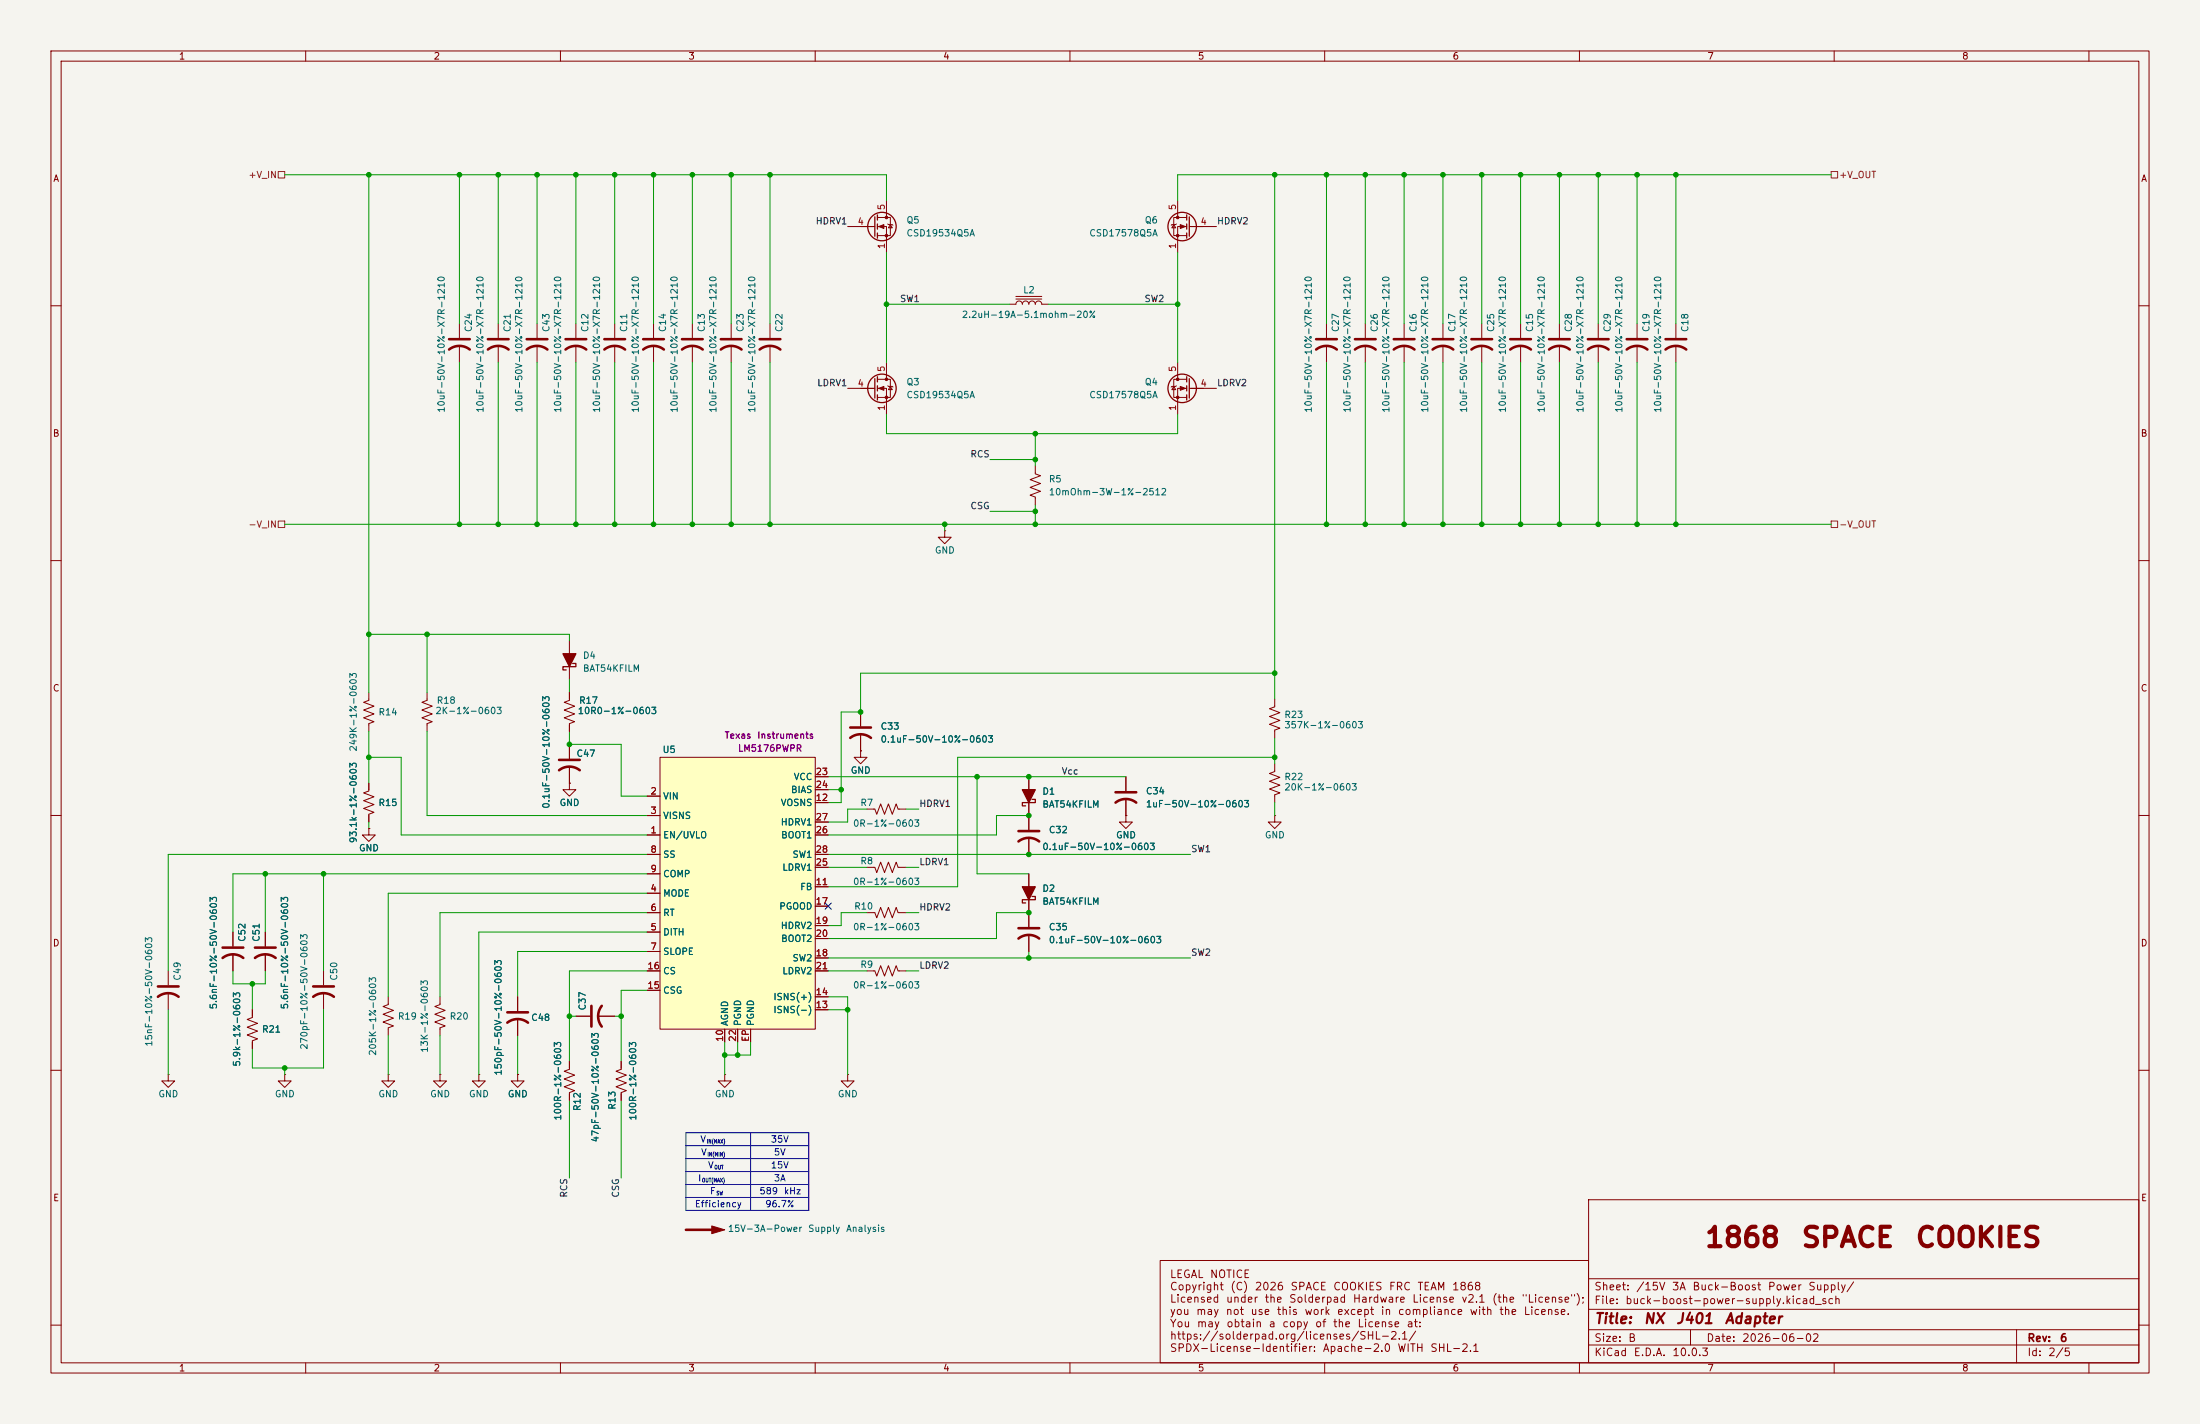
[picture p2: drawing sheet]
<svg xmlns="http://www.w3.org/2000/svg" width="432mm" height="279mm" viewBox="0 0 432 279" stroke-linecap="round" stroke-linejoin="round" font-family="sans-serif">
<path d="M0 0h431.8v279.4h-431.8z" fill="#f5f4ef" stroke="#f5f4ef" stroke-width=".2"/>
<g fill="none" stroke="#840000" stroke-width=".2">
<path d="M10 10h411.8v259.4h-411.8zM12 12h407.8v255.4h-407.8zM60 10v2M110 10v2M160 10v2M210 10v2M260 10v2M310 10v2M360 10v2M410 10v2M10 60h2M113 63.5v2.8"/>
<path d="M113 67.8v3.3M120.6 63.5v2.8M120.6 67.8v3.3M128.3 63.5v2.8M128.3 67.8v3.3M135.9 63.5v2.8M135.9 67.8v3.3M306.1 63.5v2.8M306.1 67.8v3.3M313.7 63.5v2.8M313.7 67.8v3.3M321.3 63.5v2.8"/>
<path d="M321.3 67.8v3.3M328.9 63.5v2.8M328.9 67.8v3.3M419.8 60h2M10 110h2M419.8 110h2M111.8 135.9v1.5l-1.1 .4 2.1 .8-2.1 .7 2.1 .8-2.1 .7 2.1 .8-1 .4v1.5M168.9 139.7v2.8M10 160h2M72.4 153.7v1.5l-1 .4 2 .7-2 .8 2 .8-2 .7 2 .8-1 .4v1.5M168.9 147.3v1.3h1.3l-1.3 1.3-1.3-1.3h1.3M168.9 147.3h.1"/>
<path d="M168.9 144v3.3M170.2 158.8h1.5l.4 1 .7-2.1 .8 2.1 .8-2.1 .7 2.1 .8-2.1 .4 1.1h1.5M201.9 152.4v2.5M201.9 157.5v5.3M221 152.4v2.8M221 156.7v3.3M419.8 160h2M72.4 162.6v1.2h1.3l-1.3 1.3-1.3-1.3h1.3M72.4 162.6h.1M170.2 170.2h1.5l.4 1 .7-2 .8 2 .8-2 .7 2 .8-2 .4 1h1.5M170.2 179.1h1.5l.4 1 .7-2 .8 2 .8-2 .7 2 .8-2 .4 1h1.5M201.9 164.3v3.3"/>
<path d="M201.9 171.5v2.5M201.9 176.5v5.4M221 160v1.3h1.2l-1.2 1.3-1.3-1.3h1.3M221 160h.1M250.2 160v1.3h1.3l-1.3 1.3-1.3-1.3h1.3M250.2 160h.1M33 190.5v2.8M33 194.8v3.3M45.7 182.9v2.8M45.7 187.2v3.3M49.5 198.1v1.5l-1 .4 2 .8-2 .7 2 .8-2 .8 2 .7-1 .4v1.5M52.1 182.9v2.8"/>
<path d="M52.1 187.2v3.3M101.6 195.6v2.8M101.6 199.9v3.3M170.2 190.5h1.5l.4 1 .7-2 .8 2 .8-2 .7 2 .8-2 .4 1h1.5M201.9 183.4v3.3M10 210h2M33 210.8v1.3h1.3l-1.3 1.3-1.3-1.3h1.3M33 210.8h.1M55.9 210.8v1.3h1.2l-1.2 1.3-1.3-1.3h1.3M55.9 210.8h.1M121.9 208.3v1.5l-1 .4 2 .7-2 .8 2 .8-2 .7 2 .8-1 .4v1.5M142.2 210.8v1.3h1.3l-1.3 1.3-1.2-1.3h1.2"/>
<path d="M142.2 210.8h.1M166.4 210.8v1.3h1.2l-1.2 1.3-1.3-1.3h1.3M166.4 210.8h.1M419.8 210h2M311.8 235.4h108v32h-108zM10 260h2M227.7 247.3h84.1v20.1h-84.1zM311.8 256.9h108M311.8 250.9h108M419.8 260h2M60 267.4v2M110 267.4v2"/>
<path d="M160 267.4v2M210 267.4v2M260 267.4v2M310 267.4v2M311.8 263.9h108M311.8 260.9h108M331.8 260.9v3M360 267.4v2M395.8 260.9v6.5M410 267.4v2"/>
</g>
<path d="M202.6 156.8h.6v.7h-2.5v.6h.6M202.6 175.9h.6v.6h-2.5v.7h.6" fill="none" stroke="#840000" stroke-width=".25"/>
<g fill="#840000" stroke="#840000" stroke-width=".25">
<path d="M200.7 174h2.5l-1.3 2.5z"/>
<path d="M200.7 154.9h2.5l-1.3 2.6z"/>
</g>
<g fill="none" stroke="#840000" stroke-width=".51">
<path d="M111 68.6a3.3 3.3 0 0 1 4.1 0M111 66.5h4.1M118.6 68.6a3.3 3.3 0 0 1 4.1 0M118.6 66.5h4.1M126.2 68.6a3.3 3.3 0 0 1 4.1 0M126.2 66.5h4.1M133.9 68.6a3.3 3.3 0 0 1 4 0M133.9 66.5h4M304 68.6a3.3 3.3 0 0 1 4.1 0M304 66.5h4.1M311.7 68.6a3.3 3.3 0 0 1 4 0M311.7 66.5h4"/>
<path d="M319.3 68.6a3.3 3.3 0 0 1 4 0M319.3 66.5h4M326.9 68.6a3.3 3.3 0 0 1 4.1 0M326.9 66.5h4.1M166.9 144.8a3.3 3.3 0 0 1 4 0M166.9 142.7h4M218.9 157.5a3.3 3.3 0 0 1 4.1 0M218.9 155.4h4.1M199.9 165.1a3.3 3.3 0 0 1 4.1 0M199.9 163.1h4.1M31 195.6a3.3 3.3 0 0 1 4.1 0M31 193.5h4.1"/>
<path d="M43.7 188a3.3 3.3 0 0 1 4.1 0M43.7 185.9h4.1M50 188a3.3 3.3 0 0 1 4.1 0M50 185.9h4.1M99.6 198.6h4M199.9 184.2a3.3 3.3 0 0 1 4.1 0M199.9 182.1h4.1M99.6 200.7a3.3 3.3 0 0 1 4 0M134.6 241.3h6.4"/>
</g>
<path d="M139.7 240.5l2.5 .8-2.5 .8z" fill="#840000" stroke="#840000" stroke-width=".2"/>
<path d="M129.5 148.6h30.5v53.3h-30.5z" fill="#ffffc2"/>
<g fill="none" stroke="#840000" stroke-width=".2">
<path d="M174 39.4v3.3M231.1 39.4v3.3M166.4 44.5h5.3M172.2 42.7h2.6v3.5h-2.6M172.2 44.5h1.8v5M174.2 43.9l1.1 .3M174.8 44.1l.3 .6h-.7zM198.1 59.7l1.3-.1a.63 .63 0 0 1 .6-.5 .63 .63 0 0 1 .7 .6v-.1a.63 .63 0 0 1 .6-.5 .63 .63 0 0 1 .6 .6v-.1a.63 .63 0 0 1 .7-.5 .63 .63 0 0 1 .6 .6v-.1a.63 .63 0 0 1 .7-.5 .63 .63 0 0 1 .6 .6h1.2M199.4 58.7h5.1M199.4 58.2h5.1M230.4 44.1l.4 .6h-.8zM230.9 43.9l-1 .3"/>
<path d="M232.9 42.7h-2.5v3.5h2.5M232.9 44.5h-1.8v5M233.4 44.5h5.4M90.2 63.5v2.8M90.2 67.8v3.3M97.8 63.5v2.8M97.8 67.8v3.3M105.4 63.5v2.8M105.4 67.8v3.3M143.5 63.5v2.8M143.5 67.8v3.3M151.1 63.5v2.8"/>
<path d="M151.1 67.8v3.3M166.4 76.2h5.3M172.2 74.4h2.6v3.6h-2.6M172.2 76.2h1.8v5.1M174 71.1v3.3M174.2 75.7l1.1 .2M174.8 75.8l.3 .7h-.7zM230.4 75.8l.4 .7h-.8zM230.9 75.7l-1 .2M231.1 71.1v3.3M232.9 74.4h-2.5v3.6h2.5M232.9 76.2h-1.8v5.1"/>
<path d="M233.4 76.2h5.4M260.3 63.5v2.8M260.3 67.8v3.3M268 63.5v2.8M268 67.8v3.3M275.6 63.5v2.8M275.6 67.8v3.3M283.2 63.5v2.8M283.2 67.8v3.3M290.8 63.5v2.8M290.8 67.8v3.3M298.4 63.5v2.8"/>
<path d="M298.4 67.8v3.3M203.2 91.4v1.6l1 .3-2 .8 2 .8-2 .7 2 .8-2 .8 1 .3v1.6M185.4 104.1v1.3h1.3l-1.3 1.3-1.3-1.3h1.3M185.4 104.1h.1M72.4 135.9v1.5l-1 .4 2 .8-2 .7 2 .8-2 .7 2 .8-1 .4v1.5M83.8 135.9v1.5l-1 .4 2 .8-2 .7 2 .8-2 .7 2 .8-1 .4v1.5M111.8 125.7v2.6M111.8 130.8v2.6M111.8 135.9v1.3M168.9 139.7v2.8M250.2 137.2v1.5l-1 .4 2 .7-2 .8 2 .8-2 .7 2 .8-1 .4v1.5M72.4 153.7v1.2"/>
<path d="M111.8 153.7v1.2h1.2l-1.2 1.3-1.3-1.3h1.3M111.8 153.7h.1M111.8 142.2v1.3M111.8 146.1v2.7M111.8 150.4v3.3M127 156.2h2.5M129.5 148.6h30.5v53.3h-30.5zM160 157.5h2.6M160 152.4h2.6M160 154.9h2.6M168.9 147.3h.1M168.9 144v3.3"/>
<path d="M201.9 152.4v2.5M201.9 157.5v5.3M221 152.4v2.8M221 156.7v3.3M250.2 149.9v1.5l-1 .4 2 .7-2 .8 2 .8-2 .7 2 .8-1 .4v1.5M72.4 162.6h.1M72.4 160v1.3M127 163.8h2.5M127 160h2.5M127 175.3h2.5M127 179.1h2.5M127 167.6h2.5"/>
<path d="M127 171.5h2.5M160 163.8h2.6M160 167.6h2.6M160 174h2.6M160 177.8h2.6M160 170.2h2.6M160 161.3h2.6M201.9 164.3v3.3M201.9 171.5v2.5M201.9 176.5v5.4M221 160h.1M45.7 182.9v2.8"/>
<path d="M45.7 187.2v3.3M49.5 198.1v1.3M52.1 182.9v2.8M52.1 187.2v3.3M63.5 190.5v2.8M63.5 194.8v3.3M76.2 195.6v1.5l-1 .4 2 .7-2 .8 2 .8-2 .7 2 .8-1 .4v1.5M86.4 195.6v1.5l-1.1 .4 2.1 .7-2.1 .8 2.1 .8-2.1 .7 2.1 .8-1 .4v1.5M101.6 195.6v2.8M101.6 199.9v3.3M113 199.4h2.8M117.3 199.4h3.3"/>
<path d="M127 182.9h2.5M127 186.7h2.5M127 194.3h2.5M127 190.5h2.5M160 198.1h2.6M160 195.6h2.6M160 190.5h2.6M160 188h2.6M160 181.6h2.6M160 184.2h2.6M201.9 183.4v3.3M49.5 204.5v1.2"/>
<path d="M76.2 210.8v1.3h1.3l-1.3 1.3-1.3-1.3h1.3M76.2 210.8h.1M86.4 210.8v1.3h1.2l-1.2 1.3-1.3-1.3h1.3M86.4 210.8h.1M94 210.8v1.3h1.2l-1.2 1.3-1.3-1.3h1.3M94 210.8h.1M101.6 210.8v1.3h1.3l-1.3 1.3-1.3-1.3h1.3M101.6 210.8h.1M111.8 208.3v1.5l-1.1 .4 2.1 .7-2.1 .8 2.1 .8-2.1 .7 2.1 .8-1 .4v1.5M121.9 208.3v1.3M121.9 214.6v1.3M142.2 201.9v2.6"/>
<path d="M144.8 201.9v2.6M147.3 201.9v2.6"/>
</g>
<g fill="none" stroke="#840000" stroke-width=".51">
<path d="M88.1 68.6a3.3 3.3 0 0 1 4.1 0M88.1 66.5h4.1M95.8 68.6a3.3 3.3 0 0 1 4 0M95.8 66.5h4M103.4 68.6a3.3 3.3 0 0 1 4 0M103.4 66.5h4M141.5 68.6a3.3 3.3 0 0 1 4 0M141.5 66.5h4M149.1 68.6a3.3 3.3 0 0 1 4.1 0M149.1 66.5h4.1M258.3 68.6a3.3 3.3 0 0 1 4.1 0M258.3 66.5h4.1"/>
<path d="M265.9 68.6a3.3 3.3 0 0 1 4.1 0M265.9 66.5h4.1M273.6 68.6a3.3 3.3 0 0 1 4 0M273.6 66.5h4M281.2 68.6a3.3 3.3 0 0 1 4 0M281.2 66.5h4M288.8 68.6a3.3 3.3 0 0 1 4.1 0M288.8 66.5h4.1M296.4 68.6a3.3 3.3 0 0 1 4.1 0M296.4 66.5h4.1M109.7 151.1a3.3 3.3 0 0 1 4.1 0M109.7 149.1h4.1"/>
<path d="M61.5 195.6a3.3 3.3 0 0 1 4 0M61.5 193.5h4M116.1 197.4v4M118.1 197.4a3.3 3.3 0 0 0 0 4"/>
</g>
<g fill="none" stroke="#840000" stroke-width=".25">
<path d="M171.7 42.5v3.9M172.2 42.2v1M172.2 43.9v1.1M172.2 45.7v1M232.9 42.2v1M232.9 43.9v1.1M232.9 45.7v1M233.4 42.5v3.9M171.7 74.3v3.8M172.2 73.9v1M172.2 75.7v1M172.2 77.5v1"/>
<path d="M232.9 73.9v1M232.9 75.7v1M232.9 77.5v1M233.4 74.3v3.8M112.4 130.2h.6v.6h-2.5v.6h.6"/>
<circle cx="173.1" cy="44.4" r="2.79"/>
<circle cx="232" cy="44.4" r="2.79"/>
<circle cx="173.1" cy="76.2" r="2.79"/>
<circle cx="232" cy="76.2" r="2.79"/>
</g>
<path d="M110.5 128.3h2.5l-1.2 2.5z" fill="#840000" stroke="#840000" stroke-width=".25"/>
<g fill="#840000" stroke="#840000" stroke-width=".2">
<path d="M231.6 75.8l1.1 .4-1.1 .4z"/>
<path d="M231.6 44.1l1.1 .4-1.1 .3z"/>
<path d="M172.5 76.2l1-.4v.8z"/>
<path d="M172.5 44.5l1-.4v.7z"/>
<circle cx="231.1" cy="74.4" r=".25"/>
<circle cx="231.1" cy="78" r=".25"/>
<circle cx="231.1" cy="42.7" r=".25"/>
<circle cx="231.1" cy="46.2" r=".25"/>
<circle cx="174" cy="74.4" r=".25"/>
<circle cx="174" cy="78" r=".25"/>
<circle cx="174" cy="42.7" r=".25"/>
<circle cx="174" cy="46.2" r=".25"/>
</g>
<path d="M54.6 33.7h1.3v1.2h-1.3zM359.4 33.7h1.3v1.2h-1.3zM54.6 102.2h1.3v1.3h-1.3zM359.4 102.2h1.3v1.3h-1.3z" fill="none" stroke="#725600" stroke-width=".2"/>
<path d="M134.6 224.8h24.1M134.6 227.3h24.1M134.6 229.9h24.1M134.6 232.4h24.1M134.6 235h24.1M134.6 222.3h24.1v15.2h-24.1zM147.3 222.3v15.2" fill="none" stroke="#0000c2" stroke-width=".2"/>
<g fill="none" stroke="#009600" stroke-width=".2">
<path d="M55.9 34.3h118.1v5.1M72.4 34.3v101.6M90.2 34.3v29.2M97.8 34.3v29.2M105.4 34.3v29.2M113 34.3v29.2M120.6 34.3v29.2M128.3 34.3v29.2M135.9 34.3v29.2M143.5 34.3v29.2M151.1 34.3v29.2M250.2 34.3v102.9"/>
<path d="M260.3 34.3v29.2M268 34.3v29.2M275.6 34.3v29.2M283.2 34.3v29.2M290.8 34.3v29.2M298.4 34.3v29.2M306.1 34.3v29.2M313.7 34.3v29.2M321.3 34.3v29.2M328.9 34.3v29.2M359.4 34.3h-128.3v5.1M174 49.5v21.6"/>
<path d="M174 59.7h24.1M205.7 59.7h25.4M231.1 49.5v21.6M90.2 71.1v31.8M97.8 71.1v31.8M105.4 71.1v31.8M113 71.1v31.8M120.6 71.1v31.8M128.3 71.1v31.8M135.9 71.1v31.8M143.5 71.1v31.8M151.1 71.1v31.8"/>
<path d="M260.3 71.1v31.8M268 71.1v31.8M275.6 71.1v31.8M283.2 71.1v31.8M290.8 71.1v31.8M298.4 71.1v31.8M306.1 71.1v31.8M313.7 71.1v31.8M321.3 71.1v31.8M328.9 71.1v31.8M174 81.3v3.8h57.1v-3.8M194.3 90.2h8.9"/>
<path d="M203.2 85.1v6.3M203.2 99.1v3.8M55.9 102.9h303.5M185.4 102.9v1.2M194.3 100.3h8.9M72.4 124.5h39.4v1.2M83.8 124.5v11.4M111.8 133.4v2.5M250.2 132.1h-81.3v7.6h-3.8v17.8h-2.5M72.4 143.5v10.2M72.4 148.6h6.3v15.2h48.3M83.8 143.5v16.5h43.2"/>
<path d="M111.8 143.5v2.6h10.1v10.1h5.1M162.6 152.4h58.4M162.6 154.9h2.5M170.2 158.8h-3.8v2.5h-3.8M177.8 158.8h2.5M191.8 152.4v19.1h10.1M250.2 148.6h-62.2v25.4h-25.4M250.2 144.8v5.1M250.2 157.5v2.5M52.1 171.5v11.4M63.5 171.5v19M72.4 161.3v1.3"/>
<path d="M127 179.1h-40.6v16.5M127 167.6h-94v22.9M127 171.5h-81.3v11.4M127 175.3h-50.8v20.3M162.6 167.6h71.1M162.6 170.2h7.6M170.2 179.1h-5.1v2.5h-2.5M177.8 179.1h2.5M177.8 170.2h2.5M201.9 179.1h-6.3v5.1h-33M201.9 160h-6.3v3.8h-33M33 198.1v12.7"/>
<path d="M45.7 190.5v2.5h6.4v-2.5M49.5 193v5.1M63.5 198.1v11.5h-14v-3.9M111.8 199.4h1.2M120.6 199.4h1.3M127 194.3h-5.1v14M127 190.5h-15.2v17.8M127 186.7h-25.4v8.9M127 182.9h-33v27.9M162.6 190.5h7.6M162.6 188h71.1M162.6 195.6h3.8v15.2"/>
<path d="M162.6 198.1h3.8M177.8 190.5h2.5M201.9 186.7v1.3M55.9 209.6v1.2M76.2 203.2v7.6M86.4 203.2v7.6M101.6 203.2v7.6M111.8 215.9v15.2M121.9 215.9v15.2M142.2 204.5v6.3M144.8 204.5v2.5M147.3 204.5v2.5h-5.1"/>
</g>
<path d="M162 177.2l1.2 1.2M163.2 177.2l-1.2 1.2" fill="none" stroke="#000084" stroke-width=".2"/>
<g fill="#009600" stroke="#009600" stroke-width=".2">
<circle cx="203.2" cy="100.3" r=".46"/>
<circle cx="203.2" cy="102.9" r=".46"/>
<circle cx="201.9" cy="152.4" r=".46"/>
<circle cx="191.8" cy="152.4" r=".46"/>
<circle cx="203.2" cy="85.1" r=".46"/>
<circle cx="231.1" cy="59.7" r=".46"/>
<circle cx="185.4" cy="102.9" r=".46"/>
<circle cx="174" cy="59.7" r=".46"/>
<circle cx="203.2" cy="90.2" r=".46"/>
<circle cx="298.4" cy="102.9" r=".46"/>
<circle cx="306.1" cy="102.9" r=".46"/>
<circle cx="321.3" cy="102.9" r=".46"/>
<circle cx="313.7" cy="102.9" r=".46"/>
<circle cx="321.3" cy="34.3" r=".46"/>
<circle cx="313.7" cy="34.3" r=".46"/>
<circle cx="328.9" cy="102.9" r=".46"/>
<circle cx="328.9" cy="34.3" r=".46"/>
<circle cx="201.9" cy="179.1" r=".46"/>
<circle cx="201.9" cy="160" r=".46"/>
<circle cx="201.9" cy="167.6" r=".46"/>
<circle cx="250.2" cy="148.6" r=".46"/>
<circle cx="201.9" cy="188" r=".46"/>
<circle cx="250.2" cy="132.1" r=".46"/>
<circle cx="268" cy="102.9" r=".46"/>
<circle cx="275.6" cy="102.9" r=".46"/>
<circle cx="260.3" cy="102.9" r=".46"/>
<circle cx="283.2" cy="102.9" r=".46"/>
<circle cx="290.8" cy="102.9" r=".46"/>
<circle cx="290.8" cy="34.3" r=".46"/>
<circle cx="306.1" cy="34.3" r=".46"/>
<circle cx="298.4" cy="34.3" r=".46"/>
<circle cx="275.6" cy="34.3" r=".46"/>
<circle cx="268" cy="34.3" r=".46"/>
<circle cx="283.2" cy="34.3" r=".46"/>
<circle cx="260.3" cy="34.3" r=".46"/>
<circle cx="250.2" cy="34.3" r=".46"/>
<circle cx="151.1" cy="34.3" r=".46"/>
<circle cx="135.9" cy="34.3" r=".46"/>
<circle cx="143.5" cy="34.3" r=".46"/>
<circle cx="113" cy="34.3" r=".46"/>
<circle cx="120.6" cy="34.3" r=".46"/>
<circle cx="105.4" cy="34.3" r=".46"/>
<circle cx="143.5" cy="102.9" r=".46"/>
<circle cx="151.1" cy="102.9" r=".46"/>
<circle cx="128.3" cy="34.3" r=".46"/>
<circle cx="168.9" cy="139.7" r=".46"/>
<circle cx="111.8" cy="146.1" r=".46"/>
<circle cx="166.4" cy="198.1" r=".46"/>
<circle cx="144.8" cy="207" r=".46"/>
<circle cx="165.1" cy="154.9" r=".46"/>
<circle cx="142.2" cy="207" r=".46"/>
<circle cx="72.4" cy="124.5" r=".46"/>
<circle cx="83.8" cy="124.5" r=".46"/>
<circle cx="90.2" cy="102.9" r=".46"/>
<circle cx="97.8" cy="102.9" r=".46"/>
<circle cx="135.9" cy="102.9" r=".46"/>
<circle cx="128.3" cy="102.9" r=".46"/>
<circle cx="120.6" cy="102.9" r=".46"/>
<circle cx="72.4" cy="148.6" r=".46"/>
<circle cx="52.1" cy="171.5" r=".46"/>
<circle cx="49.5" cy="193" r=".46"/>
<circle cx="63.5" cy="171.5" r=".46"/>
<circle cx="121.9" cy="199.4" r=".46"/>
<circle cx="111.8" cy="199.4" r=".46"/>
<circle cx="55.9" cy="209.6" r=".46"/>
<circle cx="105.4" cy="102.9" r=".46"/>
<circle cx="113" cy="102.9" r=".46"/>
<circle cx="90.2" cy="34.3" r=".46"/>
<circle cx="97.8" cy="34.3" r=".46"/>
<circle cx="72.4" cy="34.3" r=".46"/>
</g>
<g font-size="3.8" fill="#840000">
<text x="334.4" y="245.7">1868</text>
<text x="353.3" y="245.7">SPACE</text>
<text x="375.7" y="245.7">COOKIES</text>
</g>
<g font-size="2" fill="#840000">
<text x="312.8" y="260.2">Title:</text>
<text x="322.5" y="260.2">NX</text>
<text x="328.8" y="260.2">J401</text>
<text x="338.4" y="260.2">Adapter</text>
</g>
<g font-size="1.5" fill="#840000">
<text x="229.5" y="251.1">LEGAL</text>
<text x="237.4" y="251.1">NOTICE</text>
<text x="229.5" y="253.5">Copyright</text>
<text x="229.5" y="256">Licensed</text>
<text x="240.5" y="256">under</text>
<text x="241.4" y="253.5">(C)</text>
<text x="246.2" y="253.5">2026</text>
<text x="248.1" y="256">the</text>
<text x="252.9" y="256">Solderpad</text>
<text x="253.2" y="253.5">SPACE</text>
<text x="261.5" y="253.5">COOKIES</text>
<text x="265.4" y="256">Hardware</text>
<text x="272.5" y="253.5">FRC</text>
<text x="277.1" y="256">License</text>
<text x="278.1" y="253.5">TEAM</text>
<text x="284.9" y="253.5">1868</text>
<text x="286.7" y="256">v2.1</text>
<text x="292.7" y="256">(the</text>
<text x="298.5" y="256">&quot;License&quot;);</text>
<text x="312.8" y="256.2">File:</text>
<text x="312.8" y="253.5">Sheet:</text>
<text x="318.9" y="256.2">buck-boost-power-supply.kicad_sch</text>
<text x="321" y="253.5">/15V</text>
<text x="328" y="253.5">3A</text>
<text x="332.1" y="253.5">Buck-Boost</text>
<text x="346.9" y="253.5">Power</text>
<text x="354.8" y="253.5">Supply/</text>
<text x="229.5" y="258.4">you</text>
<text x="229.5" y="260.8">You</text>
<text x="229.5" y="263.2">https://solderpad.org/licenses/SHL-2.1/</text>
<text x="234.6" y="258.4">may</text>
<text x="234.8" y="260.8">may</text>
<text x="240.4" y="258.4">not</text>
<text x="240.6" y="260.8">obtain</text>
<text x="245.3" y="258.4">use</text>
<text x="248.9" y="260.8">a</text>
<text x="250.5" y="258.4">this</text>
<text x="251.5" y="260.8">copy</text>
<text x="255.9" y="258.4">work</text>
<text x="258" y="260.8">of</text>
<text x="261.5" y="260.8">the</text>
<text x="262.3" y="258.4">except</text>
<text x="266.3" y="260.8">License</text>
<text x="270.9" y="258.4">in</text>
<text x="274.2" y="258.4">compliance</text>
<text x="276" y="260.8">at:</text>
<text x="288.3" y="258.4">with</text>
<text x="294.1" y="258.4">the</text>
<text x="298.9" y="258.4">License.</text>
<text x="312.8" y="263.6">Size:</text>
<text x="319.5" y="263.6">B</text>
<text x="334.8" y="263.6">Date:</text>
<text x="341.8" y="263.6">2026-06-02</text>
<text x="397.8" y="263.6">Rev:</text>
<text x="404.2" y="263.6">6</text>
<text x="229.5" y="265.6">SPDX-License-Identifier:</text>
<text x="259.5" y="265.6">Apache-2.0</text>
<text x="274.2" y="265.6">WITH</text>
<text x="280.6" y="265.6">SHL-2.1</text>
<text x="312.8" y="266.4">KiCad</text>
<text x="320.5" y="266.4">E.D.A.</text>
<text x="328.1" y="266.4">10.0.3</text>
<text x="397.8" y="266.4">Id:</text>
<text x="401.9" y="266.4">2/5</text>
</g>
<g font-size="1.3" fill="#840000">
<text x="35" y="12">1</text>
<text x="85" y="12">2</text>
<text x="135" y="12">3</text>
<text x="185" y="12">4</text>
<text x="235" y="12">5</text>
<text x="285" y="12">6</text>
<text x="335" y="12">7</text>
<text x="385" y="12">8</text>
<text x="10.3" y="36">A</text>
<text x="420.1" y="36">A</text>
<text x="10.3" y="86">B</text>
<text x="420.1" y="86">B</text>
<text x="10.3" y="136">C</text>
<text x="420.1" y="136">C</text>
<text x="10.3" y="186">D</text>
<text x="420.1" y="186">D</text>
<text x="10.3" y="236">E</text>
<text x="420.1" y="236">E</text>
<text x="35" y="269.4">1</text>
<text x="85" y="269.4">2</text>
<text x="135" y="269.4">3</text>
<text x="185" y="269.4">4</text>
<text x="235" y="269.4">5</text>
<text x="285" y="269.4">6</text>
<text x="335" y="269.4">7</text>
<text x="385" y="269.4">8</text>
</g>
<g font-size="1.3" fill="#725600">
<text x="48.7" y="35.3">+V_IN</text>
<text x="360.9" y="35.3">+V_OUT</text>
<text x="48.7" y="103.8">-V_IN</text>
<text x="360.9" y="103.8">-V_OUT</text>
</g>
<g font-size="1.3" fill="#a90000">
<text x="174" y="41.3" transform="rotate(-90 174 41.3)">5</text>
<text x="231.1" y="41.3" transform="rotate(-90 231.1 41.3)">5</text>
<text x="168.2" y="44.4">4</text>
<text x="235.5" y="44.4">4</text>
<text x="174" y="49" transform="rotate(-90 174 49)">1</text>
<text x="231.1" y="49" transform="rotate(-90 231.1 49)">1</text>
<text x="168.2" y="76.2">4</text>
<text x="174" y="73.1" transform="rotate(-90 174 73.1)">5</text>
<text x="231.1" y="73.1" transform="rotate(-90 231.1 73.1)">5</text>
<text x="235.5" y="76.2">4</text>
<text x="174" y="80.7" transform="rotate(-90 174 80.7)">1</text>
<text x="231.1" y="80.7" transform="rotate(-90 231.1 80.7)">1</text>
<text x="160" y="152.4">23</text>
<text x="160" y="154.9">24</text>
<text x="127.6" y="156.2">2</text>
<text x="127.6" y="160">3</text>
<text x="160" y="157.5">12</text>
<text x="160" y="161.3">27</text>
<text x="127.6" y="163.8">1</text>
<text x="127.6" y="167.6">8</text>
<text x="160" y="163.8">26</text>
<text x="160" y="167.6">28</text>
<text x="127.6" y="171.4">9</text>
<text x="160" y="174">11</text>
<text x="160" y="170.2">25</text>
<text x="127.6" y="175.2">4</text>
<text x="127.6" y="179">6</text>
<text x="160" y="177.8">17</text>
<text x="127.6" y="182.9">5</text>
<text x="160" y="181.6">19</text>
<text x="160" y="184.1">20</text>
<text x="127" y="190.5">16</text>
<text x="127.6" y="186.7">7</text>
<text x="160" y="187.9">18</text>
<text x="160" y="190.5">21</text>
<text x="127" y="194.3">15</text>
<text x="160" y="195.6">14</text>
<text x="160" y="198.1">13</text>
<text x="142.2" y="204.5" transform="rotate(-90 142.2 204.5)">10</text>
<text x="144.8" y="204.5" transform="rotate(-90 144.8 204.5)">22</text>
<text x="147.3" y="204.5" transform="rotate(-90 147.3 204.5)">EP</text>
</g>
<g font-size="1.3" fill="#0f0f0f">
<text x="160" y="44.3">HDRV1</text>
<text x="238.8" y="44.3">HDRV2</text>
<text x="176.5" y="59.6">SW1</text>
<text x="224.5" y="59.6">SW2</text>
<text x="160.3" y="76.1">LDRV1</text>
<text x="238.8" y="76.1">LDRV2</text>
<text x="190.4" y="90">RCS</text>
<text x="190.4" y="100.2">CSG</text>
<text x="208.3" y="152.3">Vcc</text>
<text x="180.3" y="158.6">HDRV1</text>
<text x="233.7" y="167.5">SW1</text>
<text x="180.3" y="170.1">LDRV1</text>
<text x="180.3" y="178.9">HDRV2</text>
<text x="180.3" y="190.4">LDRV2</text>
<text x="233.7" y="187.8">SW2</text>
<text x="111.6" y="235.1" transform="rotate(-90 111.6 235.1)">RCS</text>
<text x="121.8" y="235.1" transform="rotate(-90 121.8 235.1)">CSG</text>
</g>
<g font-size="1.3" fill="#006464">
<text x="177.8" y="44.2">Q5</text>
<text x="177.8" y="46.7">CSD19534Q5A</text>
<text x="213.7" y="46.7">CSD17578Q5A</text>
<text x="224.6" y="44.2">Q6</text>
<text x="200.7" y="57.9">L2</text>
<text x="92.9" y="65.3" transform="rotate(-90 92.9 65.3)">C24</text>
<text x="100.5" y="65.3" transform="rotate(-90 100.5 65.3)">C21</text>
<text x="108.2" y="65.3" transform="rotate(-90 108.2 65.3)">C43</text>
<text x="115.8" y="65.3" transform="rotate(-90 115.8 65.3)">C12</text>
<text x="123.4" y="65.3" transform="rotate(-90 123.4 65.3)">C11</text>
<text x="131" y="65.3" transform="rotate(-90 131 65.3)">C14</text>
<text x="138.6" y="65.3" transform="rotate(-90 138.6 65.3)">C13</text>
<text x="146.3" y="65.3" transform="rotate(-90 146.3 65.3)">C23</text>
<text x="153.9" y="65.3" transform="rotate(-90 153.9 65.3)">C22</text>
<text x="188.7" y="62.7">2.2uH-19A-5.1mohm-20%</text>
<text x="263.1" y="65.3" transform="rotate(-90 263.1 65.3)">C27</text>
<text x="270.7" y="65.3" transform="rotate(-90 270.7 65.3)">C26</text>
<text x="278.3" y="65.3" transform="rotate(-90 278.3 65.3)">C16</text>
<text x="286" y="65.3" transform="rotate(-90 286 65.3)">C17</text>
<text x="293.6" y="65.3" transform="rotate(-90 293.6 65.3)">C25</text>
<text x="301.2" y="65.3" transform="rotate(-90 301.2 65.3)">C15</text>
<text x="308.8" y="65.3" transform="rotate(-90 308.8 65.3)">C28</text>
<text x="316.4" y="65.3" transform="rotate(-90 316.4 65.3)">C29</text>
<text x="324.1" y="65.3" transform="rotate(-90 324.1 65.3)">C19</text>
<text x="331.7" y="65.3" transform="rotate(-90 331.7 65.3)">C18</text>
<text x="177.8" y="75.9">Q3</text>
<text x="224.6" y="75.9">Q4</text>
<text x="87.6" y="81.1" transform="rotate(-90 87.6 81.1)">10uF-50V-10%-X7R-1210</text>
<text x="95.2" y="81.1" transform="rotate(-90 95.2 81.1)">10uF-50V-10%-X7R-1210</text>
<text x="102.8" y="81.1" transform="rotate(-90 102.8 81.1)">10uF-50V-10%-X7R-1210</text>
<text x="110.4" y="81.1" transform="rotate(-90 110.4 81.1)">10uF-50V-10%-X7R-1210</text>
<text x="118.1" y="81.1" transform="rotate(-90 118.1 81.1)">10uF-50V-10%-X7R-1210</text>
<text x="125.7" y="81.1" transform="rotate(-90 125.7 81.1)">10uF-50V-10%-X7R-1210</text>
<text x="133.3" y="81.1" transform="rotate(-90 133.3 81.1)">10uF-50V-10%-X7R-1210</text>
<text x="140.9" y="81.1" transform="rotate(-90 140.9 81.1)">10uF-50V-10%-X7R-1210</text>
<text x="148.5" y="81.1" transform="rotate(-90 148.5 81.1)">10uF-50V-10%-X7R-1210</text>
<text x="177.8" y="78.4">CSD19534Q5A</text>
<text x="213.7" y="78.4">CSD17578Q5A</text>
<text x="257.8" y="81.1" transform="rotate(-90 257.8 81.1)">10uF-50V-10%-X7R-1210</text>
<text x="265.4" y="81.1" transform="rotate(-90 265.4 81.1)">10uF-50V-10%-X7R-1210</text>
<text x="273" y="81.1" transform="rotate(-90 273 81.1)">10uF-50V-10%-X7R-1210</text>
<text x="280.6" y="81.1" transform="rotate(-90 280.6 81.1)">10uF-50V-10%-X7R-1210</text>
<text x="288.2" y="81.1" transform="rotate(-90 288.2 81.1)">10uF-50V-10%-X7R-1210</text>
<text x="295.9" y="81.1" transform="rotate(-90 295.9 81.1)">10uF-50V-10%-X7R-1210</text>
<text x="303.5" y="81.1" transform="rotate(-90 303.5 81.1)">10uF-50V-10%-X7R-1210</text>
<text x="311.1" y="81.1" transform="rotate(-90 311.1 81.1)">10uF-50V-10%-X7R-1210</text>
<text x="318.7" y="81.1" transform="rotate(-90 318.7 81.1)">10uF-50V-10%-X7R-1210</text>
<text x="326.3" y="81.1" transform="rotate(-90 326.3 81.1)">10uF-50V-10%-X7R-1210</text>
<text x="205.7" y="95">R5</text>
<text x="205.7" y="97.5">10mOhm-3W-1%-2512</text>
<text x="183.4" y="108.9">GND</text>
<text x="114.3" y="129.6">D4</text>
<text x="114.3" y="132.1">BAT54KFILM</text>
<text x="74.2" y="140.7">R14</text>
<text x="85.4" y="140.4">2K-1%-0603</text>
<text x="85.6" y="138.4">R18</text>
<text x="113.3" y="140.4">10R0-1%-0603</text>
<text x="113.5" y="138.4">R17</text>
<text x="172.7" y="143.5">C33</text>
<text x="252" y="141.2">R23</text>
<text x="252" y="143.2">357K-1%-0603</text>
<text x="70.3" y="147.6" transform="rotate(-90 70.3 147.6)">249K-1%-0603</text>
<text x="113" y="148.8">C47</text>
<text x="129.9" y="148">U5</text>
<text x="172.7" y="146">0.1uF-50V-10%-0603</text>
<text x="155.1" y="155.9">BIAS</text>
<text x="155.7" y="153.4">VCC</text>
<text x="166.9" y="152.1">GND</text>
<text x="252" y="155.4">20K-1%-0603</text>
<text x="252" y="153.4">R22</text>
<text x="74.2" y="158.5">R15</text>
<text x="108.2" y="158.8" transform="rotate(-90 108.2 158.8)">0.1uF-50V-10%-0603</text>
<text x="109.7" y="158.5">GND</text>
<text x="130" y="157.2">VIN</text>
<text x="130" y="161">VISNS</text>
<text x="153.1" y="158.5">VOSNS</text>
<text x="168.8" y="158.5">R7</text>
<text x="204.5" y="156.2">D1</text>
<text x="204.5" y="158.8">BAT54KFILM</text>
<text x="224.8" y="158.7">1uF-50V-10%-0603</text>
<text x="224.8" y="156.2">C34</text>
<text x="70.3" y="165.5" transform="rotate(-90 70.3 165.5)">93.1k-1%-0603</text>
<text x="70.4" y="167.3">GND</text>
<text x="130" y="164.8">EN/UVLO</text>
<text x="153.1" y="162.3">HDRV1</text>
<text x="153.2" y="164.8">BOOT1</text>
<text x="167.3" y="162.5">0R-1%-0603</text>
<text x="204.5" y="167.1">0.1uF-50V-10%-0603</text>
<text x="205.7" y="163.8">C32</text>
<text x="218.9" y="164.8">GND</text>
<text x="248.2" y="164.8">GND</text>
<text x="130" y="168.6">SS</text>
<text x="130" y="172.4">COMP</text>
<text x="153.4" y="171.2">LDRV1</text>
<text x="155.4" y="168.6">SW1</text>
<text x="167.3" y="173.9">0R-1%-0603</text>
<text x="168.8" y="169.9">R8</text>
<text x="130" y="176.2">MODE</text>
<text x="152.8" y="178.8">PGOOD</text>
<text x="157" y="175">FB</text>
<text x="167.5" y="178.8">R10</text>
<text x="204.5" y="175.3">D2</text>
<text x="204.5" y="177.8">BAT54KFILM</text>
<text x="48.5" y="184.9" transform="rotate(-90 48.5 184.9)">C52</text>
<text x="51.3" y="184.9" transform="rotate(-90 51.3 184.9)">C51</text>
<text x="130" y="183.9">DITH</text>
<text x="130" y="180">RT</text>
<text x="153.1" y="182.6">HDRV2</text>
<text x="153.2" y="185.1">BOOT2</text>
<text x="167.3" y="182.8">0R-1%-0603</text>
<text x="205.7" y="182.8">C35</text>
<text x="205.7" y="185.4">0.1uF-50V-10%-0603</text>
<text x="130" y="187.7">SLOPE</text>
<text x="130" y="191.5">CS</text>
<text x="153.4" y="191.5">LDRV2</text>
<text x="155.4" y="188.9">SW2</text>
<text x="168.8" y="190.2">R9</text>
<text x="35.8" y="192.5" transform="rotate(-90 35.8 192.5)">C49</text>
<text x="66.5" y="192.5" transform="rotate(-90 66.5 192.5)">C50</text>
<text x="130" y="195.3">CSG</text>
<text x="151.7" y="196.6">ISNS(+)</text>
<text x="167.3" y="194.3">0R-1%-0603</text>
<text x="42.9" y="198.1" transform="rotate(-90 42.9 198.1)">5.6nF-10%-50V-0603</text>
<text x="51.3" y="202.9">R21</text>
<text x="56.9" y="198.1" transform="rotate(-90 56.9 198.1)">5.6nF-10%-50V-0603</text>
<text x="78" y="200.4">R19</text>
<text x="88.1" y="200.4">R20</text>
<text x="104.1" y="200.6">C48</text>
<text x="115.3" y="198.4" transform="rotate(-90 115.3 198.4)">C37</text>
<text x="143.2" y="201.4" transform="rotate(-90 143.2 201.4)">AGND</text>
<text x="145.8" y="201.4" transform="rotate(-90 145.8 201.4)">PGND</text>
<text x="148.3" y="201.4" transform="rotate(-90 148.3 201.4)">PGND</text>
<text x="151.7" y="199.1">ISNS(-)</text>
<text x="30.2" y="205.5" transform="rotate(-90 30.2 205.5)">15nF-10%-50V-0603</text>
<text x="47.5" y="209.4" transform="rotate(-90 47.5 209.4)">5.9k-1%-0603</text>
<text x="60.7" y="206.1" transform="rotate(-90 60.7 206.1)">270pF-10%-50V-0603</text>
<text x="74.1" y="207.3" transform="rotate(-90 74.1 207.3)">205K-1%-0603</text>
<text x="84.3" y="206.7" transform="rotate(-90 84.3 206.7)">13K-1%-0603</text>
<text x="31" y="215.6">GND</text>
<text x="53.8" y="215.6">GND</text>
<text x="74.2" y="215.6">GND</text>
<text x="84.3" y="215.6">GND</text>
<text x="91.9" y="215.6">GND</text>
<text x="98.8" y="211.1" transform="rotate(-90 98.8 211.1)">150pF-50V-10%-0603</text>
<text x="99.6" y="215.6">GND</text>
<text x="140.2" y="215.6">GND</text>
<text x="164.3" y="215.6">GND</text>
<text x="110.4" y="220" transform="rotate(-90 110.4 220)">100R-1%-0603</text>
<text x="114.3" y="218.1" transform="rotate(-90 114.3 218.1)">R12</text>
<text x="121.1" y="217.8" transform="rotate(-90 121.1 217.8)">R13</text>
<text x="125.2" y="220" transform="rotate(-90 125.2 220)">100R-1%-0603</text>
<text x="117.8" y="224.2" transform="rotate(-90 117.8 224.2)">47pF-50V-10%-0603</text>
<text x="142.8" y="242">15V-3A-Power</text>
<text x="158.5" y="242">Supply</text>
<text x="166" y="242">Analysis</text>
</g>
<g font-size="1.3" fill="#840084">
<text x="142.1" y="145.2">Texas</text>
<text x="144.7" y="147.8">LM5176PWPR</text>
<text x="148.5" y="145.2">Instruments</text>
</g>
<g font-size="1.3" fill="#0000c2">
<text x="137.3" y="224.5">V</text>
<text x="137.5" y="227">V</text>
<text x="151.2" y="224.5">35V</text>
<text x="151.8" y="227">5V</text>
<text x="136.9" y="232.1">I</text>
<text x="138.8" y="229.6">V</text>
<text x="151.2" y="229.6">15V</text>
<text x="151.8" y="232.1">3A</text>
<text x="136.3" y="237.2">Efficiency</text>
<text x="139.2" y="234.7">F</text>
<text x="148.9" y="234.7">589</text>
<text x="150.1" y="237.2">96.7%</text>
<text x="153.7" y="234.7">kHz</text>
</g>
<g font-size=".8" fill="#0000c2">
<text x="138.6" y="224.5">IN(MAX)</text>
<text x="138.8" y="227.1">IN(MIN)</text>
<text x="137.7" y="232.2">OUT(MAX)</text>
<text x="140.1" y="229.6">OUT</text>
<text x="140.5" y="234.7">SW</text>
</g>
</svg>
